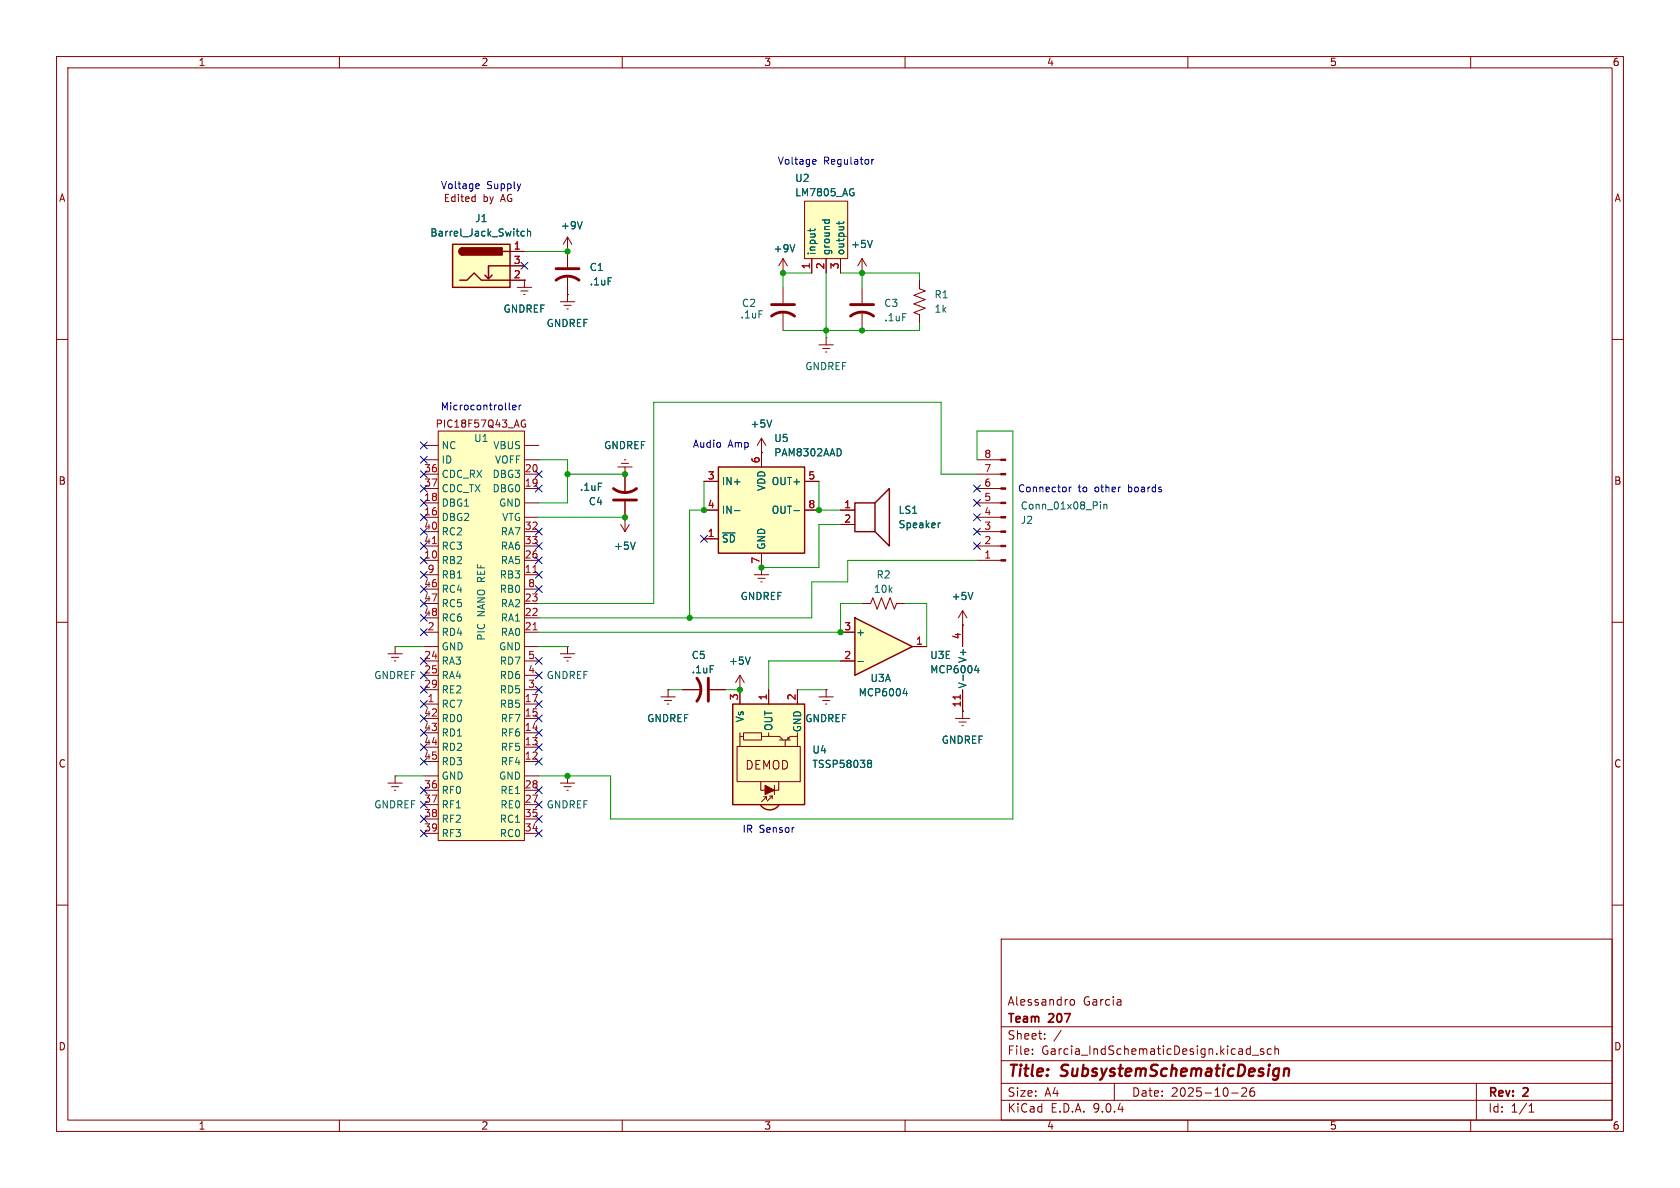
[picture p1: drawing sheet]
<svg xmlns="http://www.w3.org/2000/svg" width="297mm" height="210mm" viewBox="0 0 297 210" stroke-linecap="round" stroke-linejoin="round" font-family="sans-serif">
<g fill="none" stroke="#840000" stroke-width=".18">
<path d="M10 10h277v190h-277zM12 12h273v186h-273zM60 10v2M110 10v2M160 10v2M210 10v2M260 10v2M10 60h2M134.6 77.5l-.7 1.2M134.6 77.5l.8 1.2M134.6 77.5v2.5M285 60h2"/>
<path d="M134.6 80h.1M10 110h2M285 110h2M10 160h2M177 166h108v32h-108zM189.3 176.8l.4-.1 .3 .3v.4l-.3 .3-.4-.1-.1-.2v-.4zM285 160h2M60 198v2M110 198v2M160 198v2M177 194.5h108M177 191.5h108"/>
<path d="M177 187.5h108M177 181.5h108M182.5 186.3v.1M182.5 185.5v.1M184.7 183.6v.1M184.7 182.8v.1M187.6 182.1l-1.3 2M197 191.5v3M210 198v2M217.7 193.2h1.2M220.3 192.4v.5l-.8 .9h.9M220.9 185.4l.1 .1"/>
<path d="M221 184.9v1.5M221 186.3l-.1 .1M221.2 192.4a1.17 1.17 0 0 0-.1 1.3h.6l.1-.5-.3-.3h-.4l-.1 .3M221.4 186.5h1.1M223.4 185.5l-.4-.1-.2 .2 .1 .2 .5 .2v.3h-.6M224.7 185.5l-.4-.1-.3 .3v.4l.2 .2h.5M225.4 185.5l.2-.1 .4 .1v.9M225.4 184.9v1.5M260 198v2M261 191.5v6.5M270.3 196.6h.9M270.3 195.5l.4-.4v1.5"/>
</g>
<path d="M227.1 189.1a.49 .49 0 0 1 .8 .1l-.1 1M227.1 188.9l-.2 1.3" fill="none" stroke="#840000" stroke-width=".4"/>
<path d="M136.4 74.2l-.4 1.3" fill="none" stroke="#006464" stroke-width=".18"/>
<path d="M127 82.6h15.2v15.2h-15.2z" fill="#ffffc2"/>
<path d="M127 82.6h15.2v15.2h-15.2z" fill="none" stroke="#840000" stroke-width=".25"/>
<g fill="none" stroke="#840000" stroke-width=".18">
<path d="M146 59.7h.1M146 59.7v1.3M144.8 61h2.5M145.4 61.6h1.3M145.9 62.2h.3M124.5 85.1h2.5M124.5 90.2h2.5M124.5 95.3h2.5M134.6 80v2.6M134.6 97.8v2.5M142.2 85.1h2.6M142.2 90.2h2.6"/>
<path d="M99.1 138.4h2.5M99.7 139.1h1.3M100.2 139.7h.3M100.3 137.2h.1M100.3 137.2v1.2M116.8 123.2h2.6M117.5 123.8h1.2M118 124.5h.2M118.1 121.9h.1M118.1 121.9v1.3"/>
</g>
<path d="M148.7 79.6v.7M129.8 90.3h1M140.4 90.3h.9" fill="none" stroke="#006464" stroke-width=".18"/>
<path d="M142.2 35.6h7.7v10.1h-7.7z" fill="#ffffc2"/>
<g fill="none" stroke="#840000" stroke-width=".18">
<path d="M142.2 35.6h7.7v10.1h-7.7zM91.4 50.8h2.6M92.1 51.4h1.2M92.6 52.1h.2M92.7 49.5h.1M92.7 49.5v1.3M138.4 48.3h.1M138.4 45.7l-.7 1.3M138.4 45.7l.8 1.3M138.4 45.7v2.6M143.5 45.7v2.6M146 45.7v2.6"/>
<path d="M148.6 45.7v2.6M152.4 48.3h.1M152.4 45.7l-.8 1.3M152.4 45.7l.8 1.3M152.4 45.7v2.6M152.4 50.8v2.8M152.4 55.1v3.3M162.6 49.5v1.6l1 .3-2.1 .8 2.1 .8-2.1 .7 2.1 .8-2.1 .7 1.1 .4v1.6M109.2 82.6h2.6M109.7 92.7l.8 1.3M109.9 81.9h1.2M110.4 81.3h.2"/>
<path d="M110.5 91.4h.1M110.5 83.8h.1M110.5 82.6v4.5M110.5 88.6v5.4M111.3 92.7l-.8 1.3M99.1 115.6h2.5M99.7 116.2h1.3M100.2 116.8h.3M100.3 114.3h.1M100.3 114.3v1.3M170.2 110.5v3.8M168.9 127h2.5"/>
<path d="M169.5 127.6h1.3M170.1 128.3h.2M170.2 125.7h.1M170.2 121.9v5.1"/>
</g>
<g fill="none" stroke="#006464" stroke-width=".18">
<path d="M145.4 38.9h1.2M145.8 38.9v.3M146.6 38.9v.3M148.3 39.2v.5M149.2 39.2l-.2 .3h-1.1M150.7 34.1h.3v.4l-.3 .1M150.8 33.3l.1 .1M140.5 43.3l-.4 1.2M143.2 40.5v.4M144.1 40.5l-.2 .3h-1.1M154.2 42.5l-.4 1.3M112.3 95.8l-.4 1.3"/>
<path d="M170.3 119.3v1M172.3 118.5h.8M172.9 118.1v.8"/>
</g>
<path d="M150.4 55.9a3.3 3.3 0 0 1 4 0M150.4 53.8h4M108.5 86.4a3.3 3.3 0 0 0 4 0M108.5 88.4h4" fill="none" stroke="#840000" stroke-width=".51"/>
<path d="M169.8 122.9v.7" fill="none" stroke="#a90000" stroke-width=".18"/>
<path d="M80 43.2h10.2v7.6h-10.2z" fill="#ffffc2"/>
<path d="M80 43.2h10.2v7.6h-10.2zM81.3 49.5h1.2l1.3-1.2 1.3 1.2h5.1M81.8 43.8a.64 .64 0 0 0-.6 .7 .64 .64 0 0 0 .6 .6M87 48.6l-.6 .7M88.9 44.5h1.3M90.2 47h-3.8v2.3l-.7-.7" fill="none" stroke="#840000" stroke-width=".25"/>
<g fill="#840000" stroke="#840000" stroke-width=".25">
<path d="M81.3 44l.5-.2v1.3a.63 .63 0 0 1-.6-.4 .63 .63 0 0 1 .1-.7z"/>
<path d="M81.8 43.8h7v1.3h-7z"/>
</g>
<g fill="none" stroke="#840000" stroke-width=".18">
<path d="M83.6 34.8h.4M84 34.4v1.2M84 35.6h-.4M90.2 44.5h2.5M90.2 47h2.5M90.2 49.5h2.5M138.4 50.8v2.8M138.4 55.1v3.3M172.7 99.1h4.2M172.7 96.5h4.2M172.7 94h4.2M172.7 91.4h4.2"/>
<path d="M172.7 88.9h4.2M172.7 86.4h4.2M172.7 83.8h4.2M172.7 81.3h4.2M170.2 110.5h.1M170.2 108l-.8 1.2M170.2 108l.7 1.2M170.2 108v2.5"/>
</g>
<path d="M92.7 40.9h-.4l-.2 .2 .1 .6h.5M93.3 41l.1-.1h.3l.1 .8M93.3 40.5v1.2M194.5 88.7v.1M194.5 89.1v.9M195.1 89.1v.9M195.1 89.3l.2-.2 .3 .1 .1 .8M172 104.7l-.4 1.3" fill="none" stroke="#006464" stroke-width=".18"/>
<g fill="#840000" stroke="#840000" stroke-width=".18">
<path d="M176.9 98.9h.9v.3h-.9z"/>
<path d="M176.9 96.4h.9v.2h-.9z"/>
<path d="M176.9 93.9h.9v.2h-.9z"/>
<path d="M176.9 91.3h.9v.3h-.9z"/>
<path d="M176.9 88.8h.9v.2h-.9z"/>
<path d="M176.9 86.2h.9v.3h-.9z"/>
<path d="M176.9 83.7h.9v.2h-.9z"/>
<path d="M176.9 81.2h.9v.2h-.9z"/>
</g>
<path d="M136.4 55.9a3.3 3.3 0 0 1 4.1 0M136.4 53.8h4.1" fill="none" stroke="#840000" stroke-width=".51"/>
<path d="M151.1 109.2l10.2 5.1-10.2 5.1z" fill="#ffffc2"/>
<path d="M151.1 109.2l10.2 5.1-10.2 5.1z" fill="none" stroke="#840000" stroke-width=".25"/>
<g fill="none" stroke="#840000" stroke-width=".18">
<path d="M130.8 119.4l-.8 1.3M130.8 119.4l.8 1.3M130.8 119.4v2.5M148.6 111.8h2.5M148.6 116.8h2.5M161.3 114.3h2.5M120.6 121.9h3.4M125.5 121.9h2.8M130.8 121.9h.1M144.8 123.2h2.5M145.4 123.8h1.3M145.9 124.5h.3"/>
<path d="M146 121.9h.1M146 121.9v1.3"/>
</g>
<path d="M132.6 116.1l-.4 1.3M151.7 116.9h.9M159.7 122.6h.7M160.3 122.2v.8" fill="none" stroke="#006464" stroke-width=".18"/>
<path d="M123.2 119.9a3.3 3.3 0 0 1 0 4.1M125.2 119.9v4.1" fill="none" stroke="#840000" stroke-width=".51"/>
<path d="M134.5 142.4l1.6-1.2 1.6 1.2a1.97 1.97 0 0 1-3.2 0z" fill="#ffffc2" stroke="#ffffc2" stroke-width=".18"/>
<path d="M129.5 124.5h12.7v17.7h-12.7z" fill="#ffffc2"/>
<path d="M151.1 88.9h3.6v5.1h-3.6zM154.7 88.9l2.5-2.5v10.1l-2.5-2.5M129.5 124.5h12.7v17.7h-12.7zM134.5 142.4a1.97 1.97 0 0 0 3.2 0" fill="none" stroke="#840000" stroke-width=".25"/>
<g fill="none" stroke="#840000" stroke-width=".18">
<path d="M99.1 53.3h2.5M99.7 54h1.3M100.2 54.6h.3M100.3 44.5h.1M100.3 52.1h.1M100.3 41.9l-.7 1.3M100.3 41.9l.8 1.3M100.3 41.9v5.3M100.3 48.8v4.5M148.6 90.2h2.5M148.6 92.7h2.5M68.6 115.6h2.5"/>
<path d="M69.2 116.2h1.3M69.7 116.8h.3M69.8 114.3h.1M69.8 114.3v1.3M133.3 101.6h2.6M134 102.2h1.3M134.5 102.9h.2M134.6 100.3h.1M134.6 100.3v1.3M68.6 138.4h2.5M69.2 139.1h1.3M69.7 139.7h.3"/>
<path d="M69.8 137.2h.1M69.8 137.2v1.2M130.3 132h11.2v6.2h-11.2zM130.8 129.5v.7h.6M130.8 121.9v2.6M130.8 130.2v1.8M131.4 129.5h3.2v1.3h-3.2zM134.5 138.2v1.5h3.2v-1.5M134.6 130.2h1.3M135.9 129.5v.7h1.9l.6 .6M135.9 121.9v2.6M136.9 138.8v1.7"/>
<path d="M137.8 130.8h1.9M138.8 130.8v1.2M139.2 130.4h.2v.3M141 129.5v.7h-1.3l-.6 .6M141 121.9v2.6M141 130.2v1.8M135 140.8h.5M135.5 140.8l-.9 .9M135.5 140.8v.6M136 140.7h.5M136.5 140.7l-.9 .9M136.5 140.7v.5"/>
</g>
<path d="M135.3 138.8l1.6 .9-1.6 .8z" fill="#840000" stroke="#840000" stroke-width=".18"/>
<path d="M102.9 39.2l-.4 1.3M166.2 92.4l-.3 .2M153.6 134.4h.2l.3 .2-.3 .3M153.6 134.9h.2M153.8 134.9l.3 .3v.2l-.1 .2-.4 .1" fill="none" stroke="#006464" stroke-width=".18"/>
<path d="M98.3 49.5a3.3 3.3 0 0 1 4.1 0M98.3 47.5h4.1" fill="none" stroke="#840000" stroke-width=".51"/>
<path d="M77.5 76.2h15.2v72.4h-15.2z" fill="#ffffc2"/>
<g fill="none" stroke="#840000" stroke-width=".18">
<path d="M90.2 44.5h2.5M90.2 47h2.5M90.2 49.5h2.5M92.7 49.5h.1M100.3 44.5h.1M100.3 52.1h.1M100.3 44.5v2.7M100.3 48.8v3.3M138.4 48.3h.1M143.5 45.7v2.6M146 45.7v2.6M148.6 45.7v2.6"/>
<path d="M152.4 48.3h.1M74.9 78.7h2.6M77.5 76.2h15.2v72.4h-15.2zM92.7 75h.2v.4h-.5l-.2-.2M92.7 78.7h2.5M92.9 74.3h-.5l-.2 .2M74.9 81.3h2.6M74.9 83.8h2.6M74.9 86.4h2.6M74.9 88.9h2.6M74.9 91.4h2.6M74.9 94h2.6"/>
<path d="M74.9 96.5h2.6M74.9 99.1h2.6M92.7 81.3h2.5M92.7 83.8h2.5M92.7 86.4h2.5M92.7 88.9h2.5M92.7 91.4h2.5M92.7 94h2.5M92.7 96.5h2.5M92.7 99.1h2.5M110.5 91.4h.1M110.5 83.8h.1"/>
<path d="M110.5 83.8v3.3M110.5 88.6v2.8M124.5 85.1h2.5M124.5 90.2h2.5M124.5 95.3h2.5M134.6 80h.1M134.6 80v2.6M134.6 97.8v2.5M142.2 85.1h2.6M142.2 90.2h2.6M148.6 90.2h2.5M148.6 92.7h2.5"/>
<path d="M74.9 101.6h2.6M74.9 104.1h2.6M74.9 106.7h2.6M74.9 109.2h2.6M74.9 111.8h2.6M74.9 114.3h2.6M74.9 116.8h2.6M74.9 119.4h2.6M92.7 101.6h2.5M92.7 104.1h2.5M92.7 106.7h2.5M92.7 109.2h2.5"/>
<path d="M92.7 111.8h2.5M92.7 114.3h2.5M92.7 116.8h2.5M92.7 119.4h2.5M134.6 100.3h.1M148.6 111.8h2.5M148.6 116.8h2.5M152.4 106.7h1.5l.4-1 .8 2 .7-2 .8 2 .8-2 .7 2 .4-1h1.5M161.3 114.3h2.5M170.2 110.5h.1M170.2 110.5v3.8M74.9 121.9h2.6"/>
<path d="M74.9 124.5h2.6M74.9 127h2.6M74.9 129.5h2.6M74.9 132.1h2.6M74.9 134.6h2.6M74.9 137.2h2.6M74.9 139.7h2.6M92.7 121.9h2.5M92.7 124.5h2.5M92.7 127h2.5M92.7 129.5h2.5M92.7 132.1h2.5"/>
<path d="M92.7 134.6h2.5M92.7 137.2h2.5M92.7 139.7h2.5M118.1 121.9h.1M120.6 121.9h3.4M125.5 121.9h2.8M130.8 121.9h.1M130.8 121.9v2.6M135.9 121.9v2.6M141 121.9v2.6M146 121.9h.1M170.2 125.7h.1"/>
<path d="M170.2 121.9v3.8M74.9 142.2h2.6M74.9 144.8h2.6M74.9 147.3h2.6M92.7 142.2h2.5M92.7 144.8h2.5M92.7 147.3h2.5"/>
</g>
<path d="M76.4 96.1h.8M94.2 101.2h.7M94.2 111.3h.7M169.8 122.9v.7" fill="none" stroke="#a90000" stroke-width=".18"/>
<g fill="none" stroke="#009600" stroke-width=".18">
<path d="M92.7 44.5h7.6M143.5 48.3h-5.1v2.5M146 48.3v11.4M148.6 48.3h14v1.2M152.4 48.3v2.5M162.6 57.2v1.2h-24.2M95.2 81.3h5.1v7.6h-5.1M95.2 91.4h15.3M100.3 83.8h10.2M124.5 85.1v5.1h-2.6v19M144.8 85.1v5.1h3.8M148.6 92.7h-3.8v7.6h-10.2"/>
<path d="M172.7 81.3v-5.1h6.4v68.6h-71.2v-7.6h-12.7M172.7 83.8h-6.3v-12.7h-50.8v35.6h-20.4M172.7 99.1h-22.8v3.8h-6.4v6.3h-48.3M69.8 114.3h5.1M95.2 114.3h5.1M148.6 116.8h-12.7v5.1M152.4 106.7h-3.8v5.1h-53.4M160 106.7h3.8v7.6M69.8 137.2h5.1M118.1 121.9h2.5M128.3 121.9h2.5M141 121.9h5"/>
</g>
<g fill="none" stroke="#000084" stroke-width=".18">
<path d="M92.1 46.4l1.2 1.2M93.3 46.4l-1.2 1.2M74.3 78.1l1.2 1.2M75.5 78.1l-1.2 1.2M74.3 98.5l1.2 1.2M74.3 95.9l1.2 1.2M74.3 93.4l1.2 1.2M74.3 88.3l1.2 1.2M74.3 80.7l1.2 1.2M74.3 90.8l1.2 1.2M74.3 83.2l1.2 1.2M74.3 85.8l1.2 1.2"/>
<path d="M75.5 98.5l-1.2 1.2M75.5 95.9l-1.2 1.2M75.5 93.4l-1.2 1.2M75.5 88.3l-1.2 1.2M75.5 80.7l-1.2 1.2M75.5 90.8l-1.2 1.2M75.5 83.2l-1.2 1.2M75.5 85.8l-1.2 1.2M94.6 98.5l1.3 1.2M94.6 85.8l1.3 1.2M94.6 83.2l1.3 1.2M94.6 93.4l1.3 1.2"/>
<path d="M94.6 95.9l1.3 1.2M95.9 98.5l-1.3 1.2M95.9 85.8l-1.3 1.2M95.9 83.2l-1.3 1.2M95.9 93.4l-1.3 1.2M95.9 95.9l-1.3 1.2M123.9 94.6l1.2 1.3M125.1 94.6l-1.2 1.3M172.1 93.4l1.2 1.2M172.1 85.8l1.2 1.2M172.1 88.3l1.2 1.2M172.1 90.8l1.2 1.2"/>
<path d="M172.1 95.9l1.2 1.2M173.3 93.4l-1.2 1.2M173.3 85.8l-1.2 1.2M173.3 88.3l-1.2 1.2M173.3 90.8l-1.2 1.2M173.3 95.9l-1.2 1.2M74.3 101l1.2 1.2M74.3 116.2l1.2 1.2M74.3 118.8l1.2 1.2M74.3 111.2l1.2 1.2M74.3 108.6l1.2 1.2M74.3 106.1l1.2 1.2"/>
<path d="M74.3 103.5l1.2 1.2M75.5 118.8l-1.2 1.2M75.5 103.5l-1.2 1.2M75.5 116.2l-1.2 1.2M75.5 101l-1.2 1.2M75.5 111.2l-1.2 1.2M75.5 108.6l-1.2 1.2M75.5 106.1l-1.2 1.2M94.6 103.5l1.3 1.2M94.6 101l1.3 1.2M94.6 116.2l1.3 1.2M94.6 118.8l1.3 1.2"/>
<path d="M95.9 103.5l-1.3 1.2M95.9 101l-1.3 1.2M95.9 116.2l-1.3 1.2M95.9 118.8l-1.3 1.2M74.3 134l1.2 1.2M74.3 121.3l1.2 1.2M74.3 123.9l1.2 1.2M74.3 131.5l1.2 1.2M74.3 128.9l1.2 1.2M74.3 126.4l1.2 1.2M74.3 139.1l1.2 1.2M75.5 123.9l-1.2 1.2"/>
<path d="M75.5 121.3l-1.2 1.2M75.5 134l-1.2 1.2M75.5 131.5l-1.2 1.2M75.5 128.9l-1.2 1.2M75.5 126.4l-1.2 1.2M75.5 139.1l-1.2 1.2M94.6 126.4l1.3 1.2M94.6 134l1.3 1.2M94.6 121.3l1.3 1.2M94.6 123.9l1.3 1.2M94.6 128.9l1.3 1.2M94.6 139.1l1.3 1.2"/>
<path d="M94.6 131.5l1.3 1.2M95.9 126.4l-1.3 1.2M95.9 134l-1.3 1.2M95.9 121.3l-1.3 1.2M95.9 123.9l-1.3 1.2M95.9 128.9l-1.3 1.2M95.9 139.1l-1.3 1.2M95.9 131.5l-1.3 1.2M74.3 144.2l1.2 1.2M74.3 146.7l1.2 1.2M74.3 141.6l1.2 1.2M75.5 146.7l-1.2 1.2"/>
<path d="M75.5 141.6l-1.2 1.2M75.5 144.2l-1.2 1.2M94.6 144.2l1.3 1.2M94.6 141.6l1.3 1.2M94.6 146.7l1.3 1.2M95.9 144.2l-1.3 1.2M95.9 141.6l-1.3 1.2M95.9 146.7l-1.3 1.2"/>
</g>
<path d="M84.3 32.5l.4 .1v.2l-.6 .1M84.7 33.3h-.4M143.8 28.2h.4l.1 .3-.6 .1M144.2 29h-.4M154.1 28.2v.8M154.5 28.2l-.4 .2M90 72.3l.2 .2M90.6 72l.6-.1v-.2l-.4-.1-.2 .2 .1 .6h.5M91.8 71.6v.9M92.1 71.6l-.3 .3M189 86.1v.8M189.4 86.1l-.4 .2" fill="none" stroke="#0000c2" stroke-width=".18"/>
<g fill="none" stroke="#006464" stroke-width=".18">
<path d="M102.9 39.2l-.4 1.3M145.4 38.9h1.2M145.8 38.9v.3M146.6 38.9v.3M148.3 39.2v.5M149.2 39.2l-.2 .3h-1.1M150.7 34.1h.3v.4l-.3 .1M150.8 33.3l.1 .1M92.7 40.9h-.4l-.2 .2 .1 .6h.5M93.3 41l.1-.1h.3l.1 .8M93.3 40.5v1.2M140.5 43.3l-.4 1.2"/>
<path d="M143.2 40.5v.4M144.1 40.5l-.2 .3h-1.1M154.2 42.5l-.4 1.3M136.4 74.2l-.4 1.3M148.7 79.6v.7M112.3 95.8l-.4 1.3M129.8 90.3h1M140.4 90.3h.9M166.2 92.4l-.3 .2M132.6 116.1l-.4 1.3M151.7 116.9h.9M170.3 119.3v1"/>
<path d="M172 104.7l-.4 1.3M172.3 118.5h.8M172.9 118.1v.8M153.6 134.4h.2l.3 .2-.3 .3M153.6 134.9h.2M153.8 134.9l.3 .3v.2l-.1 .2-.4 .1M159.7 122.6h.7M160.3 122.2v.8"/>
</g>
<g fill="#009600" stroke="#009600" stroke-width=".18">
<circle cx="152.4" cy="58.4" r=".46"/>
<circle cx="146" cy="58.4" r=".46"/>
<circle cx="152.4" cy="48.3" r=".46"/>
<circle cx="138.4" cy="48.3" r=".46"/>
<circle cx="100.3" cy="83.8" r=".46"/>
<circle cx="100.3" cy="44.5" r=".46"/>
<circle cx="110.5" cy="91.4" r=".46"/>
<circle cx="110.5" cy="83.8" r=".46"/>
<circle cx="100.3" cy="137.2" r=".46"/>
<circle cx="148.6" cy="111.8" r=".46"/>
<circle cx="144.8" cy="90.2" r=".46"/>
<circle cx="130.8" cy="121.9" r=".46"/>
<circle cx="121.9" cy="109.2" r=".46"/>
<circle cx="124.5" cy="90.2" r=".46"/>
<circle cx="134.6" cy="100.3" r=".46"/>
</g>
<g font-size="2.8" fill="#840000">
<text x="178" y="190.9">Title:</text>
<text x="187.7" y="190.9">SubsystemSchematicDesign</text>
</g>
<g font-size="2.1" fill="#840000">
<text x="131.7" y="136.2">DEMOD</text>
<text x="178" y="178">Alessandro</text>
<text x="191.4" y="178">Garcia</text>
<text x="178" y="184">Sheet:</text>
<text x="178" y="181.2">Team</text>
<text x="185.5" y="181.2">207</text>
<text x="178" y="186.7">File:</text>
<text x="184.1" y="186.7">Garcia_IndSchematicDesign.kicad_sch</text>
<text x="178" y="196.9">KiCad</text>
<text x="178" y="194.1">Size:</text>
<text x="184.7" y="194.1">A4</text>
<text x="185.7" y="196.9">E.D.A.</text>
<text x="193.3" y="196.9">9.0.4</text>
<text x="200" y="194.1">Date:</text>
<text x="207" y="194.1">2025-10-26</text>
<text x="263" y="194.3">Rev:</text>
<text x="263" y="196.9">Id:</text>
<text x="267.1" y="196.9">1/1</text>
<text x="269.4" y="194.3">2</text>
</g>
<g font-size="1.8" fill="#840000">
<text x="35" y="11.9">1</text>
<text x="85" y="11.9">2</text>
<text x="135" y="11.9">3</text>
<text x="185" y="11.9">4</text>
<text x="235" y="11.9">5</text>
<text x="285" y="11.9">6</text>
<text x="10.3" y="35.9">A</text>
<text x="78.3" y="35.9">Edited</text>
<text x="85.4" y="35.9">by</text>
<text x="88.7" y="35.9">AG</text>
<text x="285.3" y="35.9">A</text>
<text x="76.9" y="75.8">PIC18F57Q43_AG</text>
<text x="10.3" y="85.9">B</text>
<text x="285.3" y="85.9">B</text>
<text x="10.3" y="135.9">C</text>
<text x="285.3" y="135.9">C</text>
<text x="10.3" y="185.9">D</text>
<text x="285.3" y="185.9">D</text>
<text x="35" y="199.9">1</text>
<text x="85" y="199.9">2</text>
<text x="135" y="199.9">3</text>
<text x="185" y="199.9">4</text>
<text x="235" y="199.9">5</text>
<text x="285" y="199.9">6</text>
</g>
<g font-size="1.8" fill="#0000c2">
<text x="137.4" y="29.3">Voltage</text>
<text x="145.6" y="29.3">Regulator</text>
<text x="77.9" y="33.6">Voltage</text>
<text x="86" y="33.6">Supply</text>
<text x="77.8" y="72.7">Microcontroller</text>
<text x="122.4" y="79.4">Audio</text>
<text x="128.7" y="79.4">Amp</text>
<text x="179.9" y="87.2">Connector</text>
<text x="190.6" y="87.2">to</text>
<text x="193.6" y="87.2">other</text>
<text x="199.7" y="87.2">boards</text>
<text x="131.2" y="147.4">IR</text>
<text x="134.2" y="147.4">Sensor</text>
</g>
<g font-size="1.8" fill="#006464">
<text x="140.5" y="34.9">LM7805_AG</text>
<text x="140.5" y="32.4">U2</text>
<text x="83.9" y="39.5">J1</text>
<text x="99.1" y="40.7">+9V</text>
<text x="76" y="42">Barrel_Jack_Switch</text>
<text x="136.7" y="44.8">+9V</text>
<text x="144.4" y="45.2" transform="rotate(-90 144.4 45.2)">input</text>
<text x="146.9" y="45.2" transform="rotate(-90 146.9 45.2)">ground</text>
<text x="149.5" y="45.2" transform="rotate(-90 149.5 45.2)">output</text>
<text x="150.4" y="44">+5V</text>
<text x="104.1" y="48.1">C1</text>
<text x="104.1" y="50.6">.1uF</text>
<text x="165.1" y="52.9">R1</text>
<text x="88.9" y="55.5">GNDREF</text>
<text x="96.5" y="58">GNDREF</text>
<text x="130.8" y="56.5">.1uF</text>
<text x="131.1" y="54.5">C2</text>
<text x="156.2" y="54.5">C3</text>
<text x="156.2" y="57">.1uF</text>
<text x="165.1" y="55.5">1k</text>
<text x="142.3" y="65.6">GNDREF</text>
<text x="132.6" y="75.8">+5V</text>
<text x="78" y="79.6">NC</text>
<text x="78" y="82.1">ID</text>
<text x="83.7" y="78.3">U1</text>
<text x="87.1" y="79.6">VBUS</text>
<text x="87.4" y="82.1">VOFF</text>
<text x="106.7" y="79.6">GNDREF</text>
<text x="136.8" y="78.3">U5</text>
<text x="136.8" y="80.9">PAM8302AAD</text>
<text x="78" y="84.7">CDC_RX</text>
<text x="78" y="87.2">CDC_TX</text>
<text x="78" y="89.8">DBG1</text>
<text x="87" y="84.7">DBG3</text>
<text x="87" y="87.2">DBG0</text>
<text x="88.1" y="89.8">GND</text>
<text x="102.4" y="87">.1uF</text>
<text x="104" y="89.5">C4</text>
<text x="127.5" y="86">IN+</text>
<text x="135.5" y="86.9" transform="rotate(-90 135.5 86.9)">VDD</text>
<text x="136.3" y="86">OUT+</text>
<text x="78" y="92.3">DBG2</text>
<text x="78" y="94.8">RC2</text>
<text x="88.4" y="94.8">RA7</text>
<text x="88.7" y="92.3">VTG</text>
<text x="127.5" y="91">IN-</text>
<text x="136.3" y="91">OUT-</text>
<text x="158.8" y="91">LS1</text>
<text x="158.8" y="93.6">Speaker</text>
<text x="180.3" y="92.8">J2</text>
<text x="180.3" y="90.3">Conn_01x08_Pin</text>
<text x="78" y="97.4">RC3</text>
<text x="78" y="99.9">RB2</text>
<text x="88.4" y="97.4">RA6</text>
<text x="88.4" y="99.9">RA5</text>
<text x="108.5" y="97.4">+5V</text>
<text x="127.5" y="96.1">~{SD}</text>
<text x="135.5" y="97.3" transform="rotate(-90 135.5 97.3)">GND</text>
<text x="78" y="102.5">RB1</text>
<text x="78" y="105">RC4</text>
<text x="78" y="107.5">RC5</text>
<text x="88.2" y="102.5">RB3</text>
<text x="88.2" y="105">RB0</text>
<text x="88.4" y="107.5">RA2</text>
<text x="130.8" y="106.3">GNDREF</text>
<text x="154.4" y="105">10k</text>
<text x="154.9" y="102.5">R2</text>
<text x="168.1" y="106.3">+5V</text>
<text x="78" y="110.1">RC6</text>
<text x="78" y="112.6">RD4</text>
<text x="86" y="113.4" transform="rotate(-90 86 113.4)">PIC</text>
<text x="86" y="109" transform="rotate(-90 86 109)">NANO REF</text>
<text x="88.4" y="110.1">RA1</text>
<text x="88.4" y="112.6">RA0</text>
<text x="151.3" y="112.6">+</text>
<text x="78" y="115.2">GND</text>
<text x="78" y="117.7">RA3</text>
<text x="88.1" y="115.2">GND</text>
<text x="88.2" y="117.7">RD7</text>
<text x="122.2" y="116.7">C5</text>
<text x="122.2" y="119.2">.1uF</text>
<text x="128.8" y="117.7">+5V</text>
<text x="164.3" y="116.7">U3E</text>
<text x="164.3" y="119.2">MCP6004</text>
<text x="171" y="117.3" transform="rotate(-90 171 117.3)">V+</text>
<text x="66.1" y="120.2">GNDREF</text>
<text x="78" y="120.2">RA4</text>
<text x="78" y="122.8">RE2</text>
<text x="78" y="125.3">RC7</text>
<text x="88.2" y="120.2">RD6</text>
<text x="88.2" y="122.8">RD5</text>
<text x="88.2" y="125.3">RB5</text>
<text x="96.5" y="120.2">GNDREF</text>
<text x="151.7" y="123.3">MCP6004</text>
<text x="153.8" y="120.8">U3A</text>
<text x="171" y="121.8" transform="rotate(-90 171 121.8)">V-</text>
<text x="78" y="127.9">RD0</text>
<text x="78" y="130.4">RD1</text>
<text x="88.4" y="127.9">RF7</text>
<text x="88.4" y="130.4">RF6</text>
<text x="114.3" y="127.9">GNDREF</text>
<text x="131.7" y="127.8" transform="rotate(-90 131.7 127.8)">Vs</text>
<text x="136.8" y="129.3" transform="rotate(-90 136.8 129.3)">OUT</text>
<text x="141.8" y="129.5" transform="rotate(-90 141.8 129.5)">GND</text>
<text x="142.3" y="127.9">GNDREF</text>
<text x="166.4" y="131.7">GNDREF</text>
<text x="78" y="132.9">RD2</text>
<text x="78" y="135.5">RD3</text>
<text x="88.4" y="132.9">RF5</text>
<text x="88.4" y="135.5">RF4</text>
<text x="143.5" y="135.9">TSSP58038</text>
<text x="143.5" y="133.4">U4</text>
<text x="66.1" y="143.1">GNDREF</text>
<text x="78" y="138">GND</text>
<text x="78" y="140.6">RF0</text>
<text x="78" y="143.1">RF1</text>
<text x="88.1" y="138">GND</text>
<text x="88.4" y="140.6">RE1</text>
<text x="88.4" y="143.1">RE0</text>
<text x="96.5" y="143.1">GNDREF</text>
<text x="78" y="145.6">RF2</text>
<text x="78" y="148.2">RF3</text>
<text x="88.2" y="145.6">RC1</text>
<text x="88.2" y="148.2">RC0</text>
</g>
<g font-size="1.8" fill="#a90000">
<text x="90.7" y="44.2">1</text>
<text x="90.7" y="46.7">3</text>
<text x="143.3" y="47.7" transform="rotate(-90 143.3 47.7)">1</text>
<text x="145.8" y="47.7" transform="rotate(-90 145.8 47.7)">2</text>
<text x="148.3" y="47.7" transform="rotate(-90 148.3 47.7)">3</text>
<text x="90.7" y="49.3">2</text>
<text x="74.9" y="83.6">36</text>
<text x="92.7" y="83.6">20</text>
<text x="134.4" y="82" transform="rotate(-90 134.4 82)">6</text>
<text x="173.9" y="83.6">7</text>
<text x="173.9" y="81">8</text>
<text x="74.9" y="86.1">37</text>
<text x="74.9" y="88.6">18</text>
<text x="92.7" y="86.1">19</text>
<text x="125" y="84.8">3</text>
<text x="125" y="89.9">4</text>
<text x="142.8" y="84.8">5</text>
<text x="142.8" y="89.9">8</text>
<text x="149.2" y="89.9">1</text>
<text x="173.9" y="88.6">5</text>
<text x="173.9" y="86.1">6</text>
<text x="74.9" y="91.2">16</text>
<text x="74.9" y="93.7">40</text>
<text x="92.7" y="93.7">32</text>
<text x="125" y="95">1</text>
<text x="149.2" y="92.5">2</text>
<text x="173.9" y="93.7">3</text>
<text x="173.9" y="91.2">4</text>
<text x="74.9" y="96.3">41</text>
<text x="74.9" y="98.8">10</text>
<text x="75.5" y="101.3">9</text>
<text x="92.7" y="96.3">33</text>
<text x="92.7" y="98.8">26</text>
<text x="92.7" y="101.3">11</text>
<text x="134.4" y="99.8" transform="rotate(-90 134.4 99.8)">7</text>
<text x="173.9" y="98.8">1</text>
<text x="173.9" y="96.3">2</text>
<text x="74.9" y="103.9">46</text>
<text x="74.9" y="106.4">47</text>
<text x="92.7" y="106.4">23</text>
<text x="93.3" y="103.9">8</text>
<text x="74.9" y="109">48</text>
<text x="75.5" y="111.5">2</text>
<text x="92.7" y="109">22</text>
<text x="92.7" y="111.5">21</text>
<text x="149.2" y="111.5">3</text>
<text x="169.9" y="113.1" transform="rotate(-90 169.9 113.1)">4</text>
<text x="74.9" y="116.6">24</text>
<text x="74.9" y="119.1">25</text>
<text x="93.3" y="116.6">5</text>
<text x="93.3" y="119.1">4</text>
<text x="149.2" y="116.6">2</text>
<text x="161.9" y="114">1</text>
<text x="74.9" y="121.7">29</text>
<text x="75.5" y="124.2">1</text>
<text x="92.7" y="124.2">17</text>
<text x="93.3" y="121.7">3</text>
<text x="130.6" y="123.9" transform="rotate(-90 130.6 123.9)">3</text>
<text x="135.6" y="123.9" transform="rotate(-90 135.6 123.9)">1</text>
<text x="140.7" y="123.9" transform="rotate(-90 140.7 123.9)">2</text>
<text x="169.9" y="125.1" transform="rotate(-90 169.9 125.1)">11</text>
<text x="74.9" y="126.7">42</text>
<text x="74.9" y="129.3">43</text>
<text x="74.9" y="131.8">44</text>
<text x="92.7" y="126.7">15</text>
<text x="92.7" y="129.3">14</text>
<text x="92.7" y="131.8">13</text>
<text x="74.9" y="134.4">45</text>
<text x="92.7" y="134.4">12</text>
<text x="74.9" y="139.4">36</text>
<text x="74.9" y="142">37</text>
<text x="92.7" y="139.4">28</text>
<text x="92.7" y="142">27</text>
<text x="74.9" y="144.5">38</text>
<text x="74.9" y="147.1">39</text>
<text x="92.7" y="144.5">35</text>
<text x="92.7" y="147.1">34</text>
</g>
</svg>
